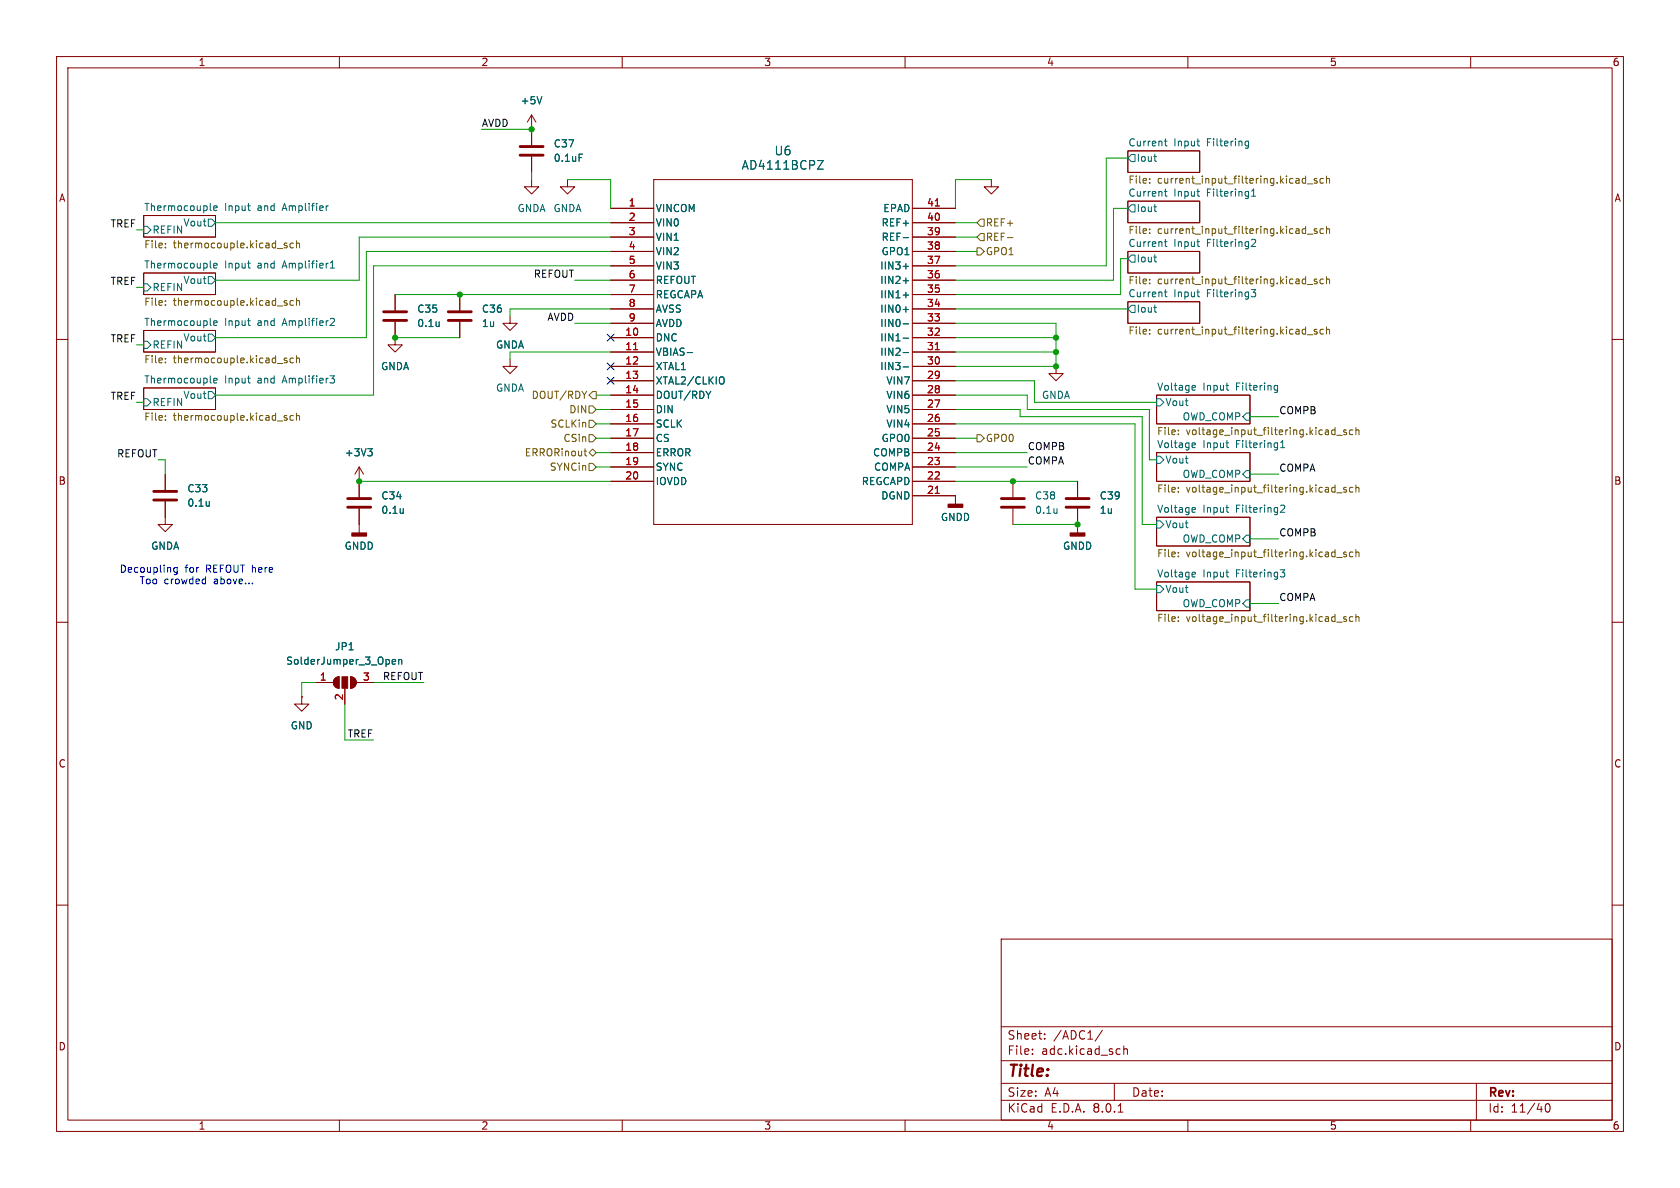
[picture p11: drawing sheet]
<svg xmlns="http://www.w3.org/2000/svg" width="297mm" height="210mm" viewBox="0 0 297 210" stroke-linecap="round" stroke-linejoin="round" font-family="sans-serif">
<g fill="none" stroke="#840000" stroke-width=".18">
<path d="M10 10h277v190h-277zM12 12h273v186h-273zM60 10v2M110 10v2M160 10v2M210 10v2M260 10v2M25.4 38.1h12.7v3.8h-12.7zM94 31.8v1.2h1.2l-1.2 1.3-1.3-1.3h1.3M94 22.9h.1M94 20.3l-.8 1.3M94 20.3v5.4"/>
<path d="M94 27.7v2.8M94 20.3l.7 1.3M100.3 31.8v1.2h1.3l-1.3 1.3-1.2-1.3h1.2M107.9 36.8h7.7M107.9 39.4h7.7M115.6 31.8h45.7v60.9h-45.7zM161.3 36.8h7.6M161.3 39.4h7.6M175.3 31.8v1.2h1.2l-1.2 1.3-1.3-1.3h1.3M199.4 35.6h12.7v3.8h-12.7zM199.4 26.7h12.7v3.8h-12.7zM10 60h2"/>
<path d="M25.4 48.3h12.7v3.8h-12.7zM25.4 58.4h12.7v3.8h-12.7zM69.8 56.9v4.1h1.3l-1.3 1.2-1.2-1.2h1.2M69.8 52.1v2.8M81.3 52.1v2.8M81.3 56.9v2.8M90.2 55.9v1.3h1.2l-1.2 1.2-1.3-1.2h1.3M107.9 59.7h7.7M107.9 41.9h7.7M107.9 57.2h7.7M107.9 54.6h7.7M107.9 52.1h7.7"/>
<path d="M107.9 49.5h7.7M107.9 47h7.7M107.9 44.5h7.7M161.3 59.7h7.6M161.3 41.9h7.6M161.3 57.2h7.6M161.3 54.6h7.6M161.3 52.1h7.6M161.3 49.5h7.6M161.3 47h7.6M161.3 44.5h7.6M199.4 44.5h12.7v3.8h-12.7z"/>
<path d="M199.4 53.3h12.7v3.9h-12.7zM285 60h2M25.4 68.6h12.7v3.8h-12.7zM90.2 63.5v1.3h1.2l-1.2 1.2-1.3-1.2h1.3M107.9 62.2h7.7M107.9 64.8h7.7M107.9 67.3h7.7M107.9 69.9h7.7M107.9 72.4h7.7M107.9 74.9h7.7M107.9 77.5h7.7M161.3 62.2h7.6"/>
<path d="M161.3 64.8h7.6M161.3 67.3h7.6M161.3 69.9h7.6M161.3 72.4h7.6M161.3 74.9h7.6M161.3 77.5h7.6M186.7 64.8v1.2h1.3l-1.3 1.3-1.3-1.3h1.3M204.5 69.9h16.5v5h-16.5zM29.2 88.6v4.1h1.3l-1.3 1.3-1.3-1.3h1.3M29.2 83.8v2.8M63.5 82.6l-.8 1.2M63.5 82.6v5.3"/>
<path d="M63.5 89.9v4.3M63.5 82.6l.8 1.2M107.9 80h7.7M107.9 82.6h7.7M107.9 85.1h7.7M161.3 80h7.6M161.3 82.6h7.6M161.3 85.1h7.6M161.3 87.6h7.6v1.6M179.1 85.1v2.8M179.1 89.9v2.8M190.5 85.1v2.8"/>
<path d="M190.5 89.9v4.3M204.5 91.4h16.5v5.1h-16.5zM204.5 80h16.5v5.1h-16.5zM10 110h2M59.2 119.9l.7-.3v2.1a1.02 1.02 0 0 1-.9-.7 1.02 1.02 0 0 1 .2-1.1zM62 119.6a1.02 1.02 0 0 1 1 1.1 1.02 1.02 0 0 1-1 1zM204.5 102.9h16.5v5.1h-16.5zM285 110h2M53.3 123.2v1.3h1.3l-1.3 1.2-1.2-1.2h1.2M53.3 123.2h.1M55.9 120.7h3M61 121.7v2.8"/>
<path d="M63 120.7h3M10 160h2M285 160h2M177 166h108v32h-108zM60 198v2M110 198v2M160 198v2M177 194.5h108M177 191.5h108M177 187.5h108M177 181.5h108M182.5 186.3v.1"/>
<path d="M182.5 185.5v.1M184.7 183.6v.1M184.7 182.8v.1M194.9 182.1l-1.3 2M197 191.5v3M197.7 196.6h.8M197.9 185.4l.1 .1M198 186.3l-.1 .1M198.7 184.9v1.5M198.7 185.5l.2-.1 .3 .1 .1 .9M210 198v2M260 198v2"/>
<path d="M261 191.5v6.5M273.4 195.2l.1-.1a.81 .81 0 0 1 .6 .6 .81 .81 0 0 1-.3 .8l-.1 .1a.81 .81 0 0 1-.6-.6 .81 .81 0 0 1 .3-.8z"/>
</g>
<g fill="none" stroke="#006464" stroke-width=".18">
<path d="M95.8 17.1l-.4 1.3M36.8 38.7h.7l.6 .7-.6 .6h-.7zM37.2 37.2h.2M37.8 36.8l.6-.1-.1-.3h-.3l-.2 .2v.6h.5M43.8 36.4h.4M44.1 37.2h.1M58 36.4l-.3 .1M102.4 27.2h.6M144.5 28.4h1l-1 1.5h1M200 36.2h.7v1.3h-.7l-.6-.7zM200 27.3h.7v1.3h-.7l-.6-.7zM204 36.6h.5"/>
<path d="M204 27.7h.5M204.3 37.4h.2M204.3 28.5h.2M205.8 33.8h.5M205.8 24.9h.5M206 24.5v1.1l.3 .2M206 33.4v1.1l.3 .2M211.6 33.8h.5M211.6 24.9h.5M211.9 34.7h.2M211.9 25.8h.2M220.2 25h.5"/>
<path d="M220.2 25.7h.5M220.7 24.9v1.1l-.2 .2h-.3M221.3 34.7h.7M221.6 33.4v1.3M25.4 50.2h.6l.7 .6-.7 .6h-.6zM25.4 40h.6l.7 .6-.7 .7h-.6zM36.8 48.9h.7l.6 .6-.6 .7h-.7zM36.8 59.1h.7l.6 .6-.6 .6h-.7zM37.2 47.3l.2 .1M37.2 57.5h.2M37.8 47l.6-.2-.1-.2-.3-.1-.2 .2v.6h.5M37.8 57.1l.6-.1-.1-.2-.3-.1-.2 .2v.6h.5"/>
<path d="M43.8 46.5h.4M43.8 56.7h.4M44.1 47.4h.1M44.1 57.5h.1M58.4 47.4h.7M58.4 46.5l.4-.4v1.3M58.6 56.3h.4l.1 .3-.8 .9h.8M77.6 56.9v.8M77.6 57.6v.1M159.7 59.8h.9M159.7 57.2h.9M159.7 54.7h.9"/>
<path d="M159.7 52.2h.9M159.7 49.6h.9M159.7 47.1h.9M159.7 42h.9M200 45.1h.7v1.3h-.7l-.6-.7zM200 54h.7v1.2h-.7l-.6-.6zM204 45.5h.5M204 54.3h.5M204.3 46.3h.2M204.3 55.2h.2M205.8 42.7h.5M205.8 51.6h.5"/>
<path d="M206 42.3v1.1l.3 .2M206 51.2v1.1l.3 .2M211.6 42.7h.5M211.6 51.6h.5M211.9 43.6h.2M211.9 52.5h.2M222 42.7l-.8 .9h.8M222 51.2l-.4 .5 .3 .1v.5l-.2 .2-.4-.1M25.4 70.5h.6l.7 .6-.7 .7h-.6zM25.4 60.3h.6l.7 .7-.7 .6h-.6zM36.8 69.2h.7l.6 .7-.6 .6h-.7zM37.2 67.6l.2 .1"/>
<path d="M37.8 67.3l.6-.1-.1-.3h-.3l-.2 .1v.6h.5M43.8 66.9h.4M44.1 67.7h.1M58.3 66.4h.8l-.4 .5 .4 .1v.5l-.2 .2h-.4M65 79.3h.8l-.4 .5M65.6 79.8l.2 .2v.3l-.2 .3M121.5 62.3h1M125.7 69.2l-.5 .6M127.5 66.6a.43 .43 0 0 1 .5 .4v.5a.43 .43 0 0 1-.5 .4M159.7 62.3h.9M159.7 64.9h.9M204.5 70.5h.6l.6 .6-.6 .7h-.6z"/>
<path d="M210.9 68.1l.4 .1v.2l-.6 .2M210.9 78.3h.4v.3l-.6 .1M211.3 68.9l-.4 .1M211.3 79.1h-.4M216.7 68.1h.5M216.7 78.3h.5M217.1 69h.1M217.1 79.1h.1M220.3 73h.7v1.3h-.7l-.6-.6zM225.4 68.9h.5M225.4 68.2h.5M225.9 68.1v1.1l-.3 .2-.3-.1"/>
<path d="M226.4 79.1h.7M226.8 77.9v1.2M37 88.6v.9M37 89.4h-.1M71.3 89.9v.8M71.3 90.6l-.1 .1M186.9 89.9v.8M186.9 90.6l-.1 .1M204.5 92.1h.6l.6 .6-.6 .6h-.6zM204.5 80.6h.6l.6 .7-.6 .6h-.6zM210.9 89.7l.4 .1v.2l-.6 .1M211.3 90.5l-.4 .1"/>
<path d="M216.7 89.7h.5M217.1 90.6h.1M220.3 94.6h.7v1.3h-.7l-.6-.6zM220.3 83.2h.7v1.3h-.7l-.6-.7zM226.4 89.4l.5-.1 .2 .4-.8 .9h.8M69.3 117l.6-.1v-.3h-.4l-.2 .2 .1 .6h.5M70.5 116.7l.2-.1h.3v.8M70.5 116.6v.8M204.5 103.5h.6l.6 .6-.6 .7h-.6zM210.9 101.1l.4 .1v.3l-.6 .1M211.3 101.9l-.4 .1M216.7 101.1h.5"/>
<path d="M217.1 102h.1M220.3 106h.7v1.3h-.7l-.6-.6zM226.3 100.7h.8l-.4 .5 .4 .1v.6l-.2 .1-.5-.1"/>
</g>
<g fill="none" stroke="#725600" stroke-width=".18">
<path d="M173.4 38.7h.6v1.3h-.6l-.7-.6zM203.2 31.6v.1M203.2 32.3v.1M230.5 31.5l.3 .1M230.8 31.1v1.3M230.8 32.3l-.3 .1M231.1 32.5h1M232.8 31.6l-.3-.1-.2 .2 .1 .2 .4 .1v.3h-.5M234 31.6l-.4-.1-.2 .3 .1 .5h.5M234.5 31.1v1.3M234.5 31.7l.2-.2 .3 .1 .1 .8M29.2 53.9v.1"/>
<path d="M29.2 43v.2M29.2 43.7v.1M29.2 53.2v.1M50.7 53.2l-.3-.1-.2 .2 .1 .2 .4 .1v.3h-.5M50.7 43h-.3l-.2 .2 .1 .1 .4 .2v.3h-.5M51.9 53.2l-.4-.1-.2 .3 .1 .5h.5M51.9 43h-.4l-.2 .2 .1 .6h.5M52.4 53.3l.2-.2 .3 .1 .1 .8M52.4 42.5v1.3M52.4 52.7v1.3M52.4 43.1l.2-.1h.3l.1 .8M172.7 43.8h.7l.6 .7-.6 .6h-.7z"/>
<path d="M173.4 41.3h.6v1.2h-.6l-.7-.6zM178.1 42h1M203.2 50v.2M203.2 40.5v.1M203.2 41.2v.1M203.2 49.4v.1M203.2 58.3v.1M203.2 58.9v.2M230.5 49.3l.3 .1M230.5 40.4l.3 .1M230.5 58.2l.3 .1M230.8 40v1.3"/>
<path d="M230.8 48.9v1.3M230.8 57.8v1.3M230.8 50.1l-.3 .1M230.8 41.2l-.3 .1M230.8 59l-.3 .1M231.1 50.3h1M231.1 41.4h1M231.1 59.2h1M232.8 49.4l-.3-.1-.2 .2 .1 .2 .4 .1v.3h-.5M232.8 40.5l-.3-.1-.2 .2 .1 .2 .4 .1v.3h-.5M232.8 58.3l-.3-.1-.2 .2 .1 .2 .4 .1v.3h-.5M234 49.4l-.4-.1-.2 .3 .1 .5h.5"/>
<path d="M234 40.5l-.4-.1-.2 .3 .1 .5h.5M234 58.3l-.4-.1-.2 .3 .1 .5h.5M234.5 49.4l.2-.1 .3 .1 .1 .8M234.5 40v1.3M234.5 48.9v1.3M234.5 57.8v1.3M234.5 40.6l.2-.2 .3 .1 .1 .8M234.5 58.3l.2-.1 .3 .1 .1 .8M29.2 63.4v.1M29.2 64v.1M29.2 73.5v.1M29.2 74.2v.1"/>
<path d="M50.7 63.4l-.3-.1-.2 .2 .1 .2 .4 .1v.3h-.5M50.7 73.5h-.3l-.2 .1 .1 .2 .4 .1v.3h-.5M51.9 63.4l-.4-.1-.2 .2 .1 .6h.5M51.9 73.5h-.4l-.2 .2 .1 .5h.5M52.4 62.9v1.2M52.4 73v1.3M52.4 63.4l.2-.1 .3 .1 .1 .7M52.4 73.6l.2-.1h.3l.1 .8M103.2 79.7h.5M103.7 69.2l-.4 .6M104.1 74.3h.7l.6 .6-.6 .7h-.7zM104.1 76.8h.7l.6 .7-.6 .6h-.7z"/>
<path d="M104.1 71.8h.7l.6 .6-.6 .6h-.7zM104.8 69.2h.6v1.3h-.6l-.7-.6zM172.7 76.8h.7l.6 .7-.6 .6h-.7zM208.3 76.7v.1M208.3 76.1v.1M235.7 76l.3 .1M236 75.6v1.2M236 76.8h-.3M236.3 77h1M238 76.1l-.3-.1-.2 .2 .1 .2 .4 .1v.3h-.5M239.2 76.1l-.4-.1-.2 .2 .1 .6h.5M239.7 76.1l.2-.1 .3 .1 .1 .7"/>
<path d="M239.7 75.6v1.2M103.4 80.4l.3 .2M104.1 80l.7-.6 .6 .6-.6 .6zM104.1 81.9h.7l.6 .7-.6 .6h-.7zM208.3 86.2v.1M208.3 86.9v.1M208.3 97.6v.2M208.3 98.3v.1M235.7 97.6h.3M235.7 86.2h.3M236 85.7v1.3M236 97.2v1.2"/>
<path d="M236 98.4h-.3M236 86.9l-.3 .1M236.3 98.5h1M236.3 87.1h1M238 86.2h-.3l-.2 .1 .1 .2 .4 .1v.3h-.5M238 97.6h-.3l-.2 .2 .1 .1 .4 .2v.3h-.5M239.2 86.2h-.4l-.2 .2 .1 .5h.5M239.2 97.6h-.4l-.2 .2 .1 .6h.5M239.7 85.7v1.3M239.7 97.2v1.2M239.7 86.3l.2-.1h.3l.1 .8M239.7 97.7l.2-.1h.3l.1 .8"/>
<path d="M208.3 109.1v.1M208.3 109.7v.2M235.7 109l.3 .1M236 108.6v1.3M236 109.8l-.3 .1M236.3 110h1M238 109.1l-.3-.1-.2 .2 .1 .2 .4 .1v.3h-.5M239.2 109.1l-.4-.1-.2 .3 .1 .5h.5M239.7 108.6v1.3M239.7 109.1l.2-.1 .3 .1 .1 .8"/>
</g>
<g fill="none" stroke="#840000" stroke-width=".51">
<path d="M91.9 27.4h4.1M91.9 25.9h4.1M67.8 56.6h4.1M67.8 55.1h4.1M79.2 56.6h4.1M79.2 55.1h4.1M27.2 88.4h4M27.2 86.9h4M61.5 89.7h4M61.5 88.1h4M177 89.7h4.1M177 88.1h4.1"/>
<path d="M188.5 89.7h4M188.5 88.1h4"/>
</g>
<g fill="#840000" stroke="#840000" stroke-width=".25">
<path d="M189.2 94.2h2.6v.5h-2.6z"/>
<path d="M62.2 94.2h2.6v.5h-2.6z"/>
<path d="M167.6 89.2h2.6v.5h-2.6z"/>
</g>
<path d="M165.3 36.4h.8M112 61.8h.7M165.3 61.8h.8M165.3 87.2h.8" fill="none" stroke="#a90000" stroke-width=".18"/>
<g fill="#840000" stroke="#840000" stroke-width=".18">
<path d="M59.2 119.9l.7-.3v2.1a1.02 1.02 0 0 1-.9-.7 1.02 1.02 0 0 1 .2-1.1z"/>
<path d="M60.5 119.6h1v2.1h-1z"/>
<path d="M62 119.6a1.02 1.02 0 0 1 1 1.1 1.02 1.02 0 0 1-1 1z"/>
</g>
<path d="M31.3 100.3v1l-.2 .3-.3-.1M31.3 100.4l-.3-.1-.3 .3 .1 .5h.5M36 102.4h.3M36.3 101.9v1.3M36.3 103.1l-.3 .1M44.6 103.1v.1" fill="none" stroke="#0000c2" stroke-width=".18"/>
<g fill="none" stroke="#009600" stroke-width=".18">
<path d="M38.1 39.4h69.8M85.1 22.9h8.9M94 30.5v1.3M100.3 31.8h7.6v5M168.9 39.4h3.8M175.3 31.8h-6.4v5M199.4 36.8h-2.6v12.7h-27.9M199.4 27.9h-3.8v19.1h-26.7M24.1 50.8h1.3M24.1 40.6h1.3M69.8 59.7h11.5M69.8 52.1h38.1"/>
<path d="M101.6 49.5h6.3M101.6 57.2h6.3M107.9 41.9h-44.4v7.6h-25.4M107.9 47h-41.9v22.9h-27.9M107.9 44.5h-43.1v15.2h-26.7M107.9 54.6h-17.7v1.3M168.9 59.7h17.8M168.9 54.6h30.5M168.9 41.9h3.8M168.9 57.2h17.8v7.6h-17.8M168.9 44.5h3.8M199.4 45.7h-1.3v6.4h-29.2"/>
<path d="M24.1 61h1.3M24.1 71.1h1.3M105.4 74.9h2.5M105.4 72.4h2.5M105.4 77.5h2.5M105.4 69.9h2.5M107.9 62.2h-17.7v1.3M168.9 72.4h11.4v1.3h21.6v19h2.6M168.9 74.9h31.8v29.2h3.8M168.9 69.9h12.7v2.5h21.6v8.9h1.3M168.9 77.5h3.8M168.9 67.3h14v3.8h21.6"/>
<path d="M168.9 62.2h17.8M221 73.7h5.1M27.9 81.3h1.3v2.5M63.5 85.1h44.4M105.4 80h2.5M105.4 82.6h2.5M168.9 80h12.7M168.9 82.6h12.7M168.9 85.1h21.6M179.1 92.7h11.4M221 83.8h5.1M221 95.3h5.1"/>
<path d="M221 106.7h5.1M55.9 120.7h-2.6v2.5M61 124.5v6.3h5M66 120.7h8.9"/>
</g>
<path d="M107.3 59.1l1.3 1.2M108.6 59.1l-1.3 1.2M107.3 66.7l1.3 1.2M107.3 64.2l1.3 1.2M108.6 66.7l-1.3 1.2M108.6 64.2l-1.3 1.2" fill="none" stroke="#000084" stroke-width=".18"/>
<g fill="#009600" stroke="#009600" stroke-width=".18">
<circle cx="186.7" cy="62.2" r=".46"/>
<circle cx="186.7" cy="64.8" r=".46"/>
<circle cx="186.7" cy="59.7" r=".46"/>
<circle cx="81.3" cy="52.1" r=".46"/>
<circle cx="94" cy="22.9" r=".46"/>
<circle cx="69.8" cy="59.7" r=".46"/>
<circle cx="190.5" cy="92.7" r=".46"/>
<circle cx="179.1" cy="85.1" r=".46"/>
<circle cx="63.5" cy="85.1" r=".46"/>
</g>
<text font-size="2.8" fill="#840000" x="178" y="190.9">Title:</text>
<g font-size="2.1" fill="#006464">
<text x="136.8" y="27.7">U6</text>
<text x="131" y="30.2">AD4111BCPZ</text>
</g>
<g font-size="2.1" fill="#840000">
<text x="178" y="184">Sheet:</text>
<text x="186.2" y="184">/ADC1/</text>
<text x="178" y="186.7">File:</text>
<text x="184.1" y="186.7">adc.kicad_sch</text>
<text x="178" y="196.9">KiCad</text>
<text x="178" y="194.1">Size:</text>
<text x="184.7" y="194.1">A4</text>
<text x="185.7" y="196.9">E.D.A.</text>
<text x="193.3" y="196.9">8.0.1</text>
<text x="200" y="194.1">Date:</text>
<text x="263" y="194.3">Rev:</text>
<text x="263" y="196.9">Id:</text>
<text x="267.1" y="196.9">11/40</text>
</g>
<g font-size="1.8" fill="#840000">
<text x="35" y="11.9">1</text>
<text x="85" y="11.9">2</text>
<text x="135" y="11.9">3</text>
<text x="185" y="11.9">4</text>
<text x="235" y="11.9">5</text>
<text x="285" y="11.9">6</text>
<text x="10.3" y="35.9">A</text>
<text x="285.3" y="35.9">A</text>
<text x="10.3" y="85.9">B</text>
<text x="285.3" y="85.9">B</text>
<text x="10.3" y="135.9">C</text>
<text x="285.3" y="135.9">C</text>
<text x="10.3" y="185.9">D</text>
<text x="285.3" y="185.9">D</text>
<text x="35" y="199.9">1</text>
<text x="85" y="199.9">2</text>
<text x="135" y="199.9">3</text>
<text x="185" y="199.9">4</text>
<text x="235" y="199.9">5</text>
<text x="285" y="199.9">6</text>
</g>
<g font-size="1.8" fill="#0f0f0f">
<text x="85.1" y="22.5">AVDD</text>
<text x="19.5" y="40.3">TREF</text>
<text x="19.5" y="50.5">TREF</text>
<text x="94.3" y="49.2">REFOUT</text>
<text x="96.7" y="56.8">AVDD</text>
<text x="19.5" y="60.6">TREF</text>
<text x="19.5" y="70.8">TREF</text>
<text x="226.1" y="73.3">COMPB</text>
<text x="20.6" y="80.9">REFOUT</text>
<text x="181.6" y="82.2">COMPA</text>
<text x="181.6" y="79.7">COMPB</text>
<text x="226.1" y="83.5">COMPA</text>
<text x="226.1" y="94.9">COMPB</text>
<text x="226.1" y="106.3">COMPA</text>
<text x="67.6" y="120.3">REFOUT</text>
<text x="61.4" y="130.5">TREF</text>
</g>
<g font-size="1.8" fill="#006464">
<text x="91.9" y="18.6">+5V</text>
<text x="97.8" y="26.3">C37</text>
<text x="97.8" y="28.8">0.1uF</text>
<text x="199.4" y="26">Current</text>
<text x="200.9" y="28.8">Iout</text>
<text x="207.5" y="26">Input</text>
<text x="213.5" y="26">Filtering</text>
<text x="199.4" y="34.8">Current</text>
<text x="207.5" y="34.8">Input</text>
<text x="213.5" y="34.8">Filtering1</text>
<text x="25.4" y="37.4">Thermocouple</text>
<text x="26.9" y="41.5">REFIN</text>
<text x="32.3" y="40.2">Vout</text>
<text x="39.7" y="37.4">Input</text>
<text x="45.6" y="37.4">and</text>
<text x="50.3" y="37.4">Amplifier</text>
<text x="91.4" y="37.7">GNDA</text>
<text x="97.7" y="37.7">GNDA</text>
<text x="115.8" y="37.7">VINCOM</text>
<text x="115.8" y="40.2">VIN0</text>
<text x="155.8" y="40.2">REF+</text>
<text x="156.1" y="37.7">EPAD</text>
<text x="200.9" y="37.7">Iout</text>
<text x="25.4" y="47.5">Thermocouple</text>
<text x="39.7" y="47.5">Input</text>
<text x="45.6" y="47.5">and</text>
<text x="50.3" y="47.5">Amplifier1</text>
<text x="115.8" y="42.8">VIN1</text>
<text x="115.8" y="47.9">VIN3</text>
<text x="115.8" y="45.3">VIN2</text>
<text x="155.5" y="47.9">IIN3+</text>
<text x="155.8" y="45.3">GPO1</text>
<text x="155.8" y="42.8">REF-</text>
<text x="199.4" y="43.7">Current</text>
<text x="200.9" y="46.6">Iout</text>
<text x="207.5" y="43.7">Input</text>
<text x="213.5" y="43.7">Filtering2</text>
<text x="26.9" y="51.7">REFIN</text>
<text x="32.3" y="50.4">Vout</text>
<text x="115.8" y="50.4">REFOUT</text>
<text x="115.8" y="52.9">REGCAPA</text>
<text x="155.5" y="52.9">IIN1+</text>
<text x="155.5" y="50.4">IIN2+</text>
<text x="199.4" y="50.6">File:</text>
<text x="199.4" y="52.6">Current</text>
<text x="204.6" y="50.6">current_input_filtering.kicad_sch</text>
<text x="207.5" y="52.6">Input</text>
<text x="213.5" y="52.6">Filtering3</text>
<text x="25.4" y="57.7">Thermocouple</text>
<text x="39.7" y="57.7">Input</text>
<text x="45.6" y="57.7">and</text>
<text x="50.3" y="57.7">Amplifier2</text>
<text x="73.7" y="55.5">C35</text>
<text x="73.7" y="58">0.1u</text>
<text x="85.1" y="58">1u</text>
<text x="85.1" y="55.5">C36</text>
<text x="115.8" y="55.5">AVSS</text>
<text x="115.8" y="58">AVDD</text>
<text x="155.5" y="58">IIN0-</text>
<text x="155.5" y="55.5">IIN0+</text>
<text x="200.9" y="55.5">Iout</text>
<text x="26.9" y="61.8">REFIN</text>
<text x="32.3" y="60.6">Vout</text>
<text x="67.3" y="65.6">GNDA</text>
<text x="87.6" y="61.8">GNDA</text>
<text x="115.8" y="60.6">DNC</text>
<text x="115.8" y="63.1">VBIAS-</text>
<text x="115.8" y="65.6">XTAL1</text>
<text x="155.5" y="65.6">IIN3-</text>
<text x="155.5" y="63.1">IIN2-</text>
<text x="155.5" y="60.6">IIN1-</text>
<text x="25.4" y="67.9">Thermocouple</text>
<text x="26.9" y="72">REFIN</text>
<text x="32.3" y="70.7">Vout</text>
<text x="39.7" y="67.9">Input</text>
<text x="45.6" y="67.9">and</text>
<text x="50.3" y="67.9">Amplifier3</text>
<text x="87.6" y="69.4">GNDA</text>
<text x="115.8" y="68.2">XTAL2/CLKIO</text>
<text x="115.8" y="70.7">DOUT/RDY</text>
<text x="156.6" y="70.7">VIN6</text>
<text x="156.6" y="68.2">VIN7</text>
<text x="184.1" y="70.7">GNDA</text>
<text x="204.5" y="69.1">Voltage</text>
<text x="205.9" y="72">Vout</text>
<text x="212.7" y="69.1">Input</text>
<text x="218.6" y="69.1">Filtering</text>
<text x="115.8" y="73.3">DIN</text>
<text x="115.8" y="75.8">SCLK</text>
<text x="156.6" y="75.8">VIN4</text>
<text x="156.6" y="73.3">VIN5</text>
<text x="209" y="74.5">OWD_COMP</text>
<text x="209.7" y="77.2">voltage_input_filtering.kicad_sch</text>
<text x="60.9" y="80.9">+3V3</text>
<text x="115.8" y="78.3">CS</text>
<text x="115.8" y="80.9">ERROR</text>
<text x="115.8" y="83.4">SYNC</text>
<text x="154.2" y="80.9">COMPB</text>
<text x="154.4" y="83.4">COMPA</text>
<text x="155.8" y="78.3">GPO0</text>
<text x="204.5" y="79.3">Voltage</text>
<text x="205.9" y="82.1">Vout</text>
<text x="212.7" y="79.3">Input</text>
<text x="218.6" y="79.3">Filtering1</text>
<text x="33" y="87.2">C33</text>
<text x="33" y="89.8">0.1u</text>
<text x="67.3" y="88.5">C34</text>
<text x="115.8" y="86">IOVDD</text>
<text x="152.2" y="86">REGCAPD</text>
<text x="155.7" y="88.5">DGND</text>
<text x="182.9" y="88.5">C38</text>
<text x="194.3" y="88.5">C39</text>
<text x="209" y="84.7">OWD_COMP</text>
<text x="67.3" y="91">0.1u</text>
<text x="166.2" y="92.3">GNDD</text>
<text x="182.9" y="91">0.1u</text>
<text x="194.3" y="91">1u</text>
<text x="204.5" y="90.7">Voltage</text>
<text x="205.9" y="93.6">Vout</text>
<text x="212.7" y="90.7">Input</text>
<text x="218.6" y="90.7">Filtering2</text>
<text x="26.6" y="97.4">GNDA</text>
<text x="60.8" y="97.4">GNDD</text>
<text x="187.8" y="97.4">GNDD</text>
<text x="209" y="96.1">OWD_COMP</text>
<text x="204.5" y="102.2">Voltage</text>
<text x="205.9" y="105">Vout</text>
<text x="209" y="107.5">OWD_COMP</text>
<text x="212.7" y="102.2">Input</text>
<text x="218.6" y="102.2">Filtering3</text>
<text x="50.5" y="117.7">SolderJumper_3_Open</text>
<text x="59.1" y="115.2">JP1</text>
<text x="51.3" y="129.1">GND</text>
</g>
<g font-size="1.8" fill="#725600">
<text x="199.4" y="32.8">File:</text>
<text x="204.6" y="32.8">current_input_filtering.kicad_sch</text>
<text x="174.2" y="40.2">REF+</text>
<text x="199.4" y="41.7">File:</text>
<text x="204.6" y="41.7">current_input_filtering.kicad_sch</text>
<text x="25.4" y="44.2">File:</text>
<text x="30.6" y="44.2">thermocouple.kicad_sch</text>
<text x="174.2" y="42.8">REF-</text>
<text x="174.2" y="45.3">GPO1</text>
<text x="25.4" y="54.4">File:</text>
<text x="30.6" y="54.4">thermocouple.kicad_sch</text>
<text x="199.4" y="59.5">File:</text>
<text x="204.6" y="59.5">current_input_filtering.kicad_sch</text>
<text x="25.4" y="64.5">File:</text>
<text x="30.6" y="64.5">thermocouple.kicad_sch</text>
<text x="93.9" y="70.7">DOUT/RDY</text>
<text x="25.4" y="74.7">File:</text>
<text x="30.6" y="74.7">thermocouple.kicad_sch</text>
<text x="97.2" y="75.8">SCLKin</text>
<text x="100.5" y="73.3">DIN</text>
<text x="204.5" y="77.2">File:</text>
<text x="92.7" y="80.9">ERRORinout</text>
<text x="97.1" y="83.4">SYNCin</text>
<text x="99.5" y="78.3">CSin</text>
<text x="174.2" y="78.3">GPO0</text>
<text x="204.5" y="87.4">File:</text>
<text x="209.7" y="87.4">voltage_input_filtering.kicad_sch</text>
<text x="204.5" y="98.8">File:</text>
<text x="209.7" y="98.8">voltage_input_filtering.kicad_sch</text>
<text x="204.5" y="110.3">File:</text>
<text x="209.7" y="110.3">voltage_input_filtering.kicad_sch</text>
</g>
<g font-size="1.8" fill="#a90000">
<text x="111.1" y="36.6">1</text>
<text x="111.1" y="39.1">2</text>
<text x="111.1" y="41.7">3</text>
<text x="163.8" y="41.7">39</text>
<text x="163.8" y="39.1">40</text>
<text x="163.8" y="36.6">41</text>
<text x="111.1" y="46.7">5</text>
<text x="111.1" y="44.2">4</text>
<text x="163.8" y="46.7">37</text>
<text x="163.8" y="44.2">38</text>
<text x="111.1" y="49.3">6</text>
<text x="111.1" y="51.8">7</text>
<text x="163.8" y="51.8">35</text>
<text x="163.8" y="49.3">36</text>
<text x="110.4" y="59.4">10</text>
<text x="111.1" y="54.4">8</text>
<text x="111.1" y="56.9">9</text>
<text x="163.8" y="59.4">32</text>
<text x="163.8" y="56.9">33</text>
<text x="163.8" y="54.4">34</text>
<text x="110.4" y="62">11</text>
<text x="110.4" y="64.5">12</text>
<text x="163.8" y="64.5">30</text>
<text x="163.8" y="62">31</text>
<text x="110.4" y="67.1">13</text>
<text x="110.4" y="69.6">14</text>
<text x="163.8" y="69.6">28</text>
<text x="163.8" y="67.1">29</text>
<text x="110.4" y="72.1">15</text>
<text x="110.4" y="74.7">16</text>
<text x="110.4" y="77.2">17</text>
<text x="163.8" y="74.7">26</text>
<text x="163.8" y="72.1">27</text>
<text x="163.8" y="77.2">25</text>
<text x="110.4" y="79.8">18</text>
<text x="110.4" y="82.3">19</text>
<text x="163.8" y="82.3">23</text>
<text x="163.8" y="79.8">24</text>
<text x="110.4" y="84.8">20</text>
<text x="163.8" y="87.4">21</text>
<text x="163.8" y="84.8">22</text>
<text x="56.4" y="120.4">1</text>
<text x="60.7" y="123.9" transform="rotate(-90 60.7 123.9)">2</text>
<text x="64.1" y="120.4">3</text>
</g>
<g font-size="1.8" fill="#0000c2">
<text x="21.1" y="101.4">Decoupling</text>
<text x="32.7" y="101.4">for</text>
<text x="36.5" y="101.4">REFOUT here</text>
<text x="24.6" y="103.5">Too</text>
<text x="29" y="103.5">crowded</text>
<text x="37.9" y="103.5">above...</text>
</g>
</svg>
